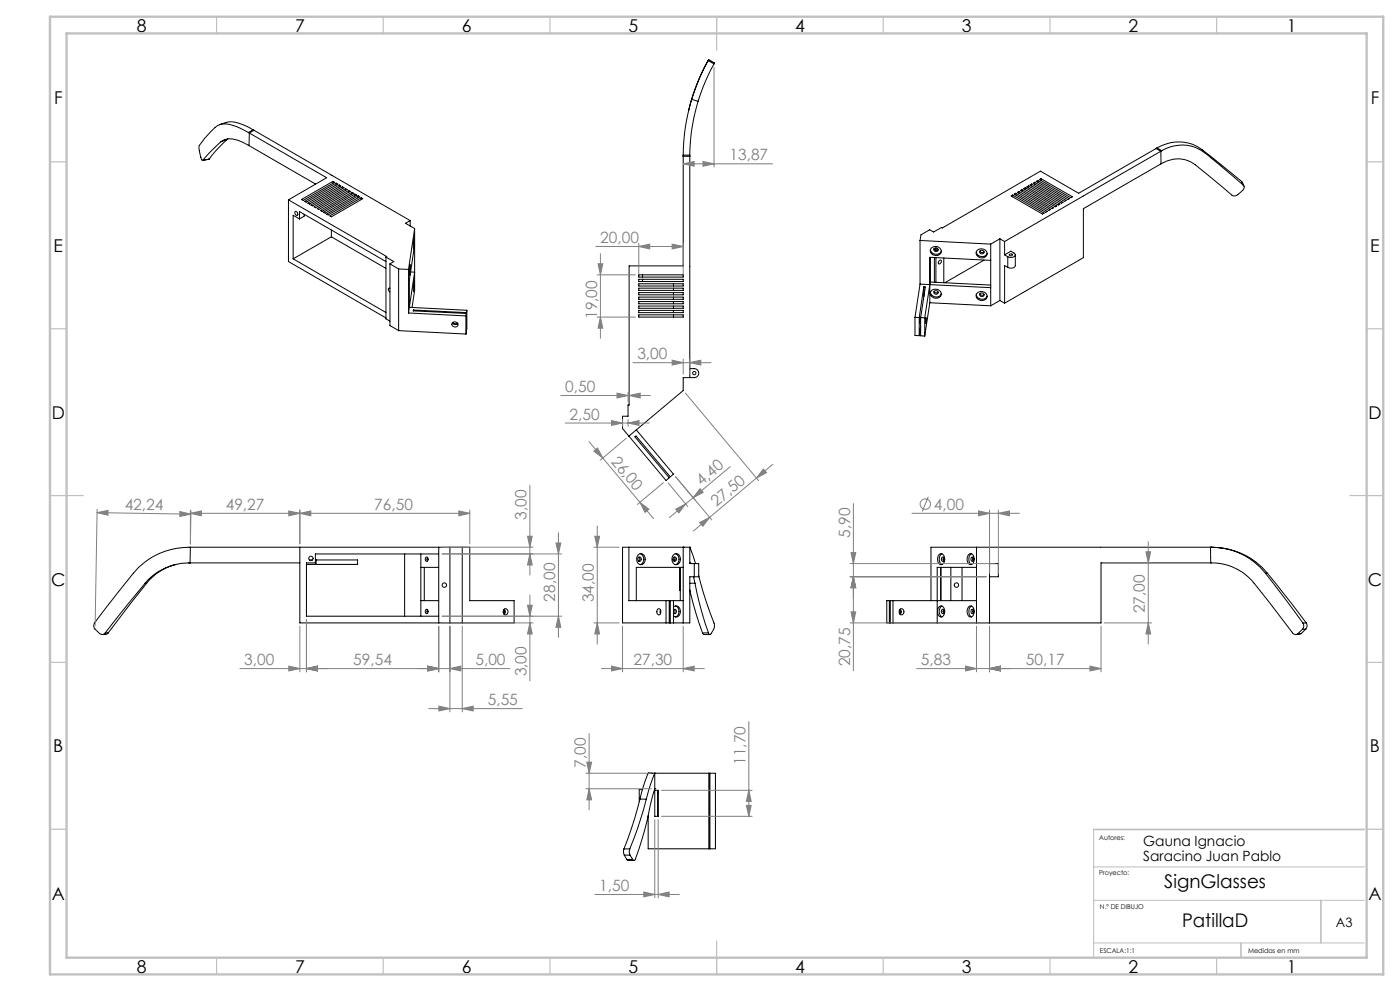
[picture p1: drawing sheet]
<svg xmlns="http://www.w3.org/2000/svg" width="420mm" height="297mm" viewBox="0 0 420 297" stroke-linecap="round" stroke-linejoin="round" font-family="sans-serif">
<g fill="none" stroke="#000" stroke-width=".3">
<path d="M212.4 18.1l-2.2 4.5-2.7 7.2M212.4 18.1l1.8 1.1M212.6 17.8l1.7 1.1-.1 .3M212.6 17.9l-1.2 2.1a56.3 56.3 0 0 0-4.8 13.3M212.6 17.9l-.2 .2M214.2 19.1l-3.2 6.7-1.6 4.6M65.9 37.4a8 8 0 0 1 7.7 .2l2.3 1.3M74.5 39.7a12.7 12.7 0 0 0-8.2-2.5l-1 .4a20.9 20.9 0 0 0-5.6 6.4l.1 .8a6.4 6.4 0 0 0 .9 3.3l.1-.1M74.5 39.7l.3 .2M74.8 39.9l23.2 13.4-11.5 6.6M74.8 39.9l-.1 3.7M75.9 38.9l.3 .1"/>
<path d="M75.9 38.9l-1.4 .8M76.2 39l46.8 27.1M76.2 39l-1.4 .9M207.5 29.8a58.3 58.3 0 0 0-2.5 16.7M207.5 29.8l1.9 .6M209.4 30.4a57.6 57.6 0 0 0-2.5 16.1M60.7 48.1h.1M62.7 47.7l-2 .4M62.7 47.7l-1.9 .3M66.3 42.5a5 5 0 0 1 5-.5l3.4 1.6M66.3 42.5l-5.5 5.5M68 41.9l-3.5 3.5-1.8 2.3"/>
<path d="M68 41.9l-1.7 .6M68.4 41.6l-.4 .3M74.7 43.6l20 11.6M86.5 59.9l29.5 17-.2 .1M86.5 59.9v18.5l29.3 16.9M90.5 59.8l9.4-5.4 .5 .2-9.5 5.5zM99.9 54.4v.5M100.8 54.9v.6M101.8 55.5v.5M102.7 56v.5M103.6 56.5v.6M104.6 57.1v.5"/>
<path d="M105.6 57.6v.6M106.5 58.2v.5M107.4 58.7v.6M108.4 59.3v.5M205 46.5v.3M205 46.8v32.9h-16.3v41.7h-.3v3.3h-1.6v3.7l1.9 2.3M205 46.5h1.9M205 46.8h1.9M206.9 46.5v.3M206.9 46.8v66.4M206.9 46.8h.1M303.4 58.7l.4-.2 9.4 5.4-.4 .3z"/>
<path d="M303.8 58.5v.5M304.3 58.2l.5-.3 9.4 5.5-.5 .2zM304.8 57.9v.6M305.2 57.6l.5-.2 9.4 5.4-.5 .3zM305.7 57.4v.5M306.2 57.1l.4-.3 9.5 5.5-.5 .2zM306.6 56.8v.6M307.1 56.5l.5-.2 9.4 5.4-.5 .3zM307.6 56.3v.5M308 56l.5-.3 9.5 5.5-.5 .3zM308.5 55.7v.6M309 55.5l.5-.3 9.4 5.4-.5 .3z"/>
<path d="M309.5 55.2v.5M310 54.9l.4-.3 9.4 5.5-.4 .3zM310.4 54.6v.6M310.9 54.4l.5-.3 9.4 5.4-.5 .3zM311.4 54.1v.5M311.8 53.8l.5-.3 9.4 5.5-.5 .3zM312.3 53.5v.6M346.8 44.5l-23.2 13.4-11.5-6.6-29.4 17-.3-.1-2.3 1.3-1.2-.6-2.6 1.5-.3 1.7M346.8 44.5l1.5 .8M347.1 44.3a12.1 12.1 0 0 1 13.6 .6M347.1 44.3l-.3 .2M347.1 44.3l1.4 .9"/>
<path d="M348.3 45.3l-46.9 27.1M348.3 45.3v3.8M348.3 49.1l-23.3 13.4v14.7l-23.6 13.7M348.3 49.1a9.3 9.3 0 0 1 10.3 .3l11.3 9.3a3.7 3.7 0 0 0 3.3-2.3l.1-.3-.3-.6M348.5 45.2l-.2 .1M348.5 45.2a11.4 11.4 0 0 1 13.2 .8M360.7 44.9l11.8 9.5M360.7 44.9l1 1.1M361.7 46l11.3 9.5M372.5 54.4l.7 1.4M372.5 54.4l.5 1.1M87.9 77.6l27.9 16.1"/>
<path d="M88.6 63.4a.68 .68 0 0 1 .7 .4 .68 .68 0 0 1-.2 .8l-.6-.7zM89.9 65.6v-2.2l25.9 15M89.9 65.6l-2-1.1v13.1M91.3 64.2v.6l-1.4 .8M91.4 60.4l9.4-5.5 .5 .3-9.4 5.4zM92.4 60.9l9.4-5.4 .4 .2-9.4 5.5zM93.3 61.5l9.4-5.5 .5 .3-9.4 5.4zM94.2 62l9.4-5.5 .5 .3-9.4 5.5zM95.2 62.5l9.4-5.4 .5 .3-9.5 5.4zM96.1 63.1l9.5-5.5 .4 .3-9.4 5.5zM97 63.6l9.5-5.4 .5 .3-9.5 5.4zM98 64.2l9.4-5.5 .5 .3-9.4 5.4z"/>
<path d="M99 64.7l9.4-5.4 .4 .2-9.4 5.5zM99.4 71l-11.5 6.6M99.4 71l16.4 9.4M99.4 68.9v2.1M115.8 77l2.3 1.4-1.1 .7M115.8 77v18.6l1.2 .6M117 79.1l2.6 1.5M117 79.1v18.5l2.6 1.5M123 79.3l-.1 3.3zM123 66.1l-1.4 .8 2.8 1.6M123 66.1v1.6M124.2 71.3l-.1 3.3z"/>
<path d="M124.4 68.5l-1.8 12.2M124.4 68.5v18.5l-.8 5.1M124.4 73.4l-1.6 10.6v8.1M276 72.1l21.2 1.1M276 72.1v13.1M279 77.1v7.4M279.2 74.8a1.74 1.74 0 0 0 1.4 1.4 1.74 1.74 0 0 0 1.8-.9M279.4 74.3a1.64 1.64 0 0 1 2.1-.3 1.64 1.64 0 0 1 .7 2 1.67 1.67 0 0 1-2.1 .5 1.67 1.67 0 0 1-.9-1.9zM280.2 74.6l.6 .4 .6-.2M280.3 74.4v.4M280.3 77.2v7.4M280.8 74.3v.7"/>
<path d="M280.8 77.2v7.4M281.6 78.3l.6-.4a.63 .63 0 0 1 .1 .8 .63 .63 0 0 1-.8 .3zM283.1 77.3v7.4M292.9 75.5a1.77 1.77 0 0 0 1.4 1.4 1.77 1.77 0 0 0 1.9-.9M293.2 75a1.71 1.71 0 0 1 1.9-.3 1.71 1.71 0 0 1 1 1.7 1.67 1.67 0 0 1-2.1 .8 1.67 1.67 0 0 1-1.1-1.9zM294 75.2l.6 .5 .6-.2M295.2 78l-11.7 6.7M297.2 73.2v18.4M297.2 78l-18.3-.9v13.6M300 71.6l1.4 .8M300 71.6l-2.8 1.6M300 71.6v18.5"/>
<path d="M301.4 76.4l1.8-1.1 1 .5a.57 .57 0 0 1 .4 .6 .57 .57 0 0 1-.4 .5l-.7 .2-1.2-.2M301.4 72.4v4M301.4 76.4l.9 .5M302.3 76.9v3.2M302.9 76.2l.8 .1a.41 .41 0 0 1-.5 .4 .41 .41 0 0 1-.3-.5zM304.6 76.4v3.2a1.54 1.54 0 0 1-2.3 .5M117 86.4h-.4l-.1 .3 .5 .8M119.6 80.6v18.5M119.6 80.6l3 .1M119.6 99.1l20.2 1M122.6 80.7v13.1M122.6 93.8l17.2 .9"/>
<path d="M122.8 92.1l-.2 1.7M122.8 92.1l17.3 .9M123 92.1h.1M123.2 81.5l1.2 .1-1.6 10.5M124 92.9l15.9 .8M124 92.9v.3l15.9 .7M124 92.9v.3M124.2 84.1l-.1 3.4zM135.7 96.8l.6 .5 1.1-.3M135.8 96.7a.87 .87 0 0 1 1.2-.1 .87 .87 0 0 1 .1 1.3 .88 .88 0 0 1-1.2-.1 .88 .88 0 0 1-.1-1.1zM135.9 96.6l.7 .4 .7-.1M139.8 94.7v5.4"/>
<path d="M139.9 93.9l-.1 .8M139.9 99.2h.1M139.9 93.9l-.1 6.2M139.9 93.7v5.5M140.1 93l-.2 .7M140.1 93l-.2 6.2M191.6 82.4h13.4v.6h-13.4zM191.6 83.7h13.4v.7h-13.4zM191.6 85.1h13.4v.6h-13.4zM191.6 86.4h13.4v.6h-13.4zM191.6 87.7h13.4v.7h-13.4zM191.6 89h13.4v.7h-13.4z"/>
<path d="M191.6 90.4h13.4v.6h-13.4zM191.6 91.7h13.4v.7h-13.4zM191.6 93h13.4v.7h-13.4zM191.6 94.4h13.4v.6h-13.4zM192.8 82.4v.6M192.8 83.7v.7M202 85.1v.6M202 86.4v.6M202 87.7v.7M202 89v.7M202 90.4v.6M202 91.7v.7"/>
<path d="M202 93v.7M202 94.4v.6M274.5 95.1l1.3 .1M274.5 95.1v5.4l1.3 .1M275.8 95.2v5.4M276 85.2l2.9 .1M276 85.2l-1.5 9.9M276.1 95l-.1 1.9zM276.2 95.2h1.2M276.2 95.2v5.4l1.2 .1M276.2 97.8l-.4 2.8M277.1 86h.5l-1.4 9.2"/>
<path d="M277.1 86l-1.3 9.2M277.1 86v2.8M277.4 95.2v5.5M277.8 95.1l-.1 1.9zM278.9 85.3l18.3 .9M278.9 85.3l-1.5 9.9M278.9 90.7l-1.5 10M278.9 90.7l18.3 .9M279 84.5l-.1 .8M279 84.5l18.2 .9M279.2 87.6a1.74 1.74 0 0 0 1.4 1.4 1.74 1.74 0 0 0 1.8-.9M279.4 87.1a1.63 1.63 0 0 1 2.1-.3 1.63 1.63 0 0 1 .7 2 1.66 1.66 0 0 1-2.1 .5 1.66 1.66 0 0 1-.9-1.9z"/>
<path d="M280.2 87.3l.6 .5 .6-.2M292.9 88.3a1.76 1.76 0 0 0 1.4 1.4 1.76 1.76 0 0 0 1.9-.9M293.2 87.8a1.71 1.71 0 0 1 1.9-.3 1.71 1.71 0 0 1 1 1.7 1.68 1.68 0 0 1-2.1 .8 1.68 1.68 0 0 1-1.1-1.9zM294 88l.6 .5 .6-.3M294.1 87.9a.61 .61 0 0 1 .9 0 .61 .61 0 0 1-.2 1l-.5-.1-.4-.3zM300 90.1l-2.8 1.5M300 90.1l1.4 .8M302.3 80.1l-.9-.5v11.3M206.9 110.5a2.38 2.38 0 0 1 2.3 .4 1.34 1.34 0 0 1 .3 1.4 1.34 1.34 0 0 1-1.2 .9h-3.3v3.8l-16.3 13.7M190.9 128.8l11.1 13.3-.9 .8-10.3-12.2-.3 .2 10.3 12.3-1 .8-11.1-13.3M43.5 174.8l-11.9 14.9M43.5 174.8h.5"/>
<path d="M44 174.8l-11.5 14.9M52.9 169.2a16.2 16.2 0 0 0-8.9 5.6M56.7 168.7h.3M56.7 168.7h.1M56.7 168.7a17 17 0 0 0-13.2 6.1M57 168.7h33M57.1 164a21.9 21.9 0 0 0-17.1 7.8l-11.6 14.9M57.1 164h32.9M57.1 164l-.1 4.7M90 164h50.9v16h13.3v6.7h-64.2zM92.8 167.8h1M94.6 167.8h12.7v1.4h-15.4"/>
<path d="M94.8 167.8v1.4M121.4 166v18.7M126.3 170h5.3M126.3 166v18.7M127.3 170v10M127.7 167.1l.1-.1a.62 .62 0 0 1 .6 .6 .62 .62 0 0 1-.6 .6l-.2-.6zM128.3 167l-.2 .6 .2 .5M131.6 164v22.7M131.6 166h-37v2.7h-2.7v16h39.7M135 164v22.7M138.7 164v22.7M188.7 164v16h16.3"/>
<path d="M191.3 166.5a1.28 1.28 0 0 1 1.6-.4 1.28 1.28 0 0 1 .7 1.5 1.32 1.32 0 0 1-1.3 1.6 1.32 1.32 0 0 1-1.3-1.6zM191.5 167.1a.57 .57 0 0 1 .9 .5 .57 .57 0 0 1-.9 .5zM191.6 167l.3 .6-.3 .6M192.1 165.9a1.78 1.78 0 0 1 1 1.7 1.78 1.78 0 0 1-1 1.6M201.9 166.5a1.26 1.26 0 0 1 1.6-.4 1.26 1.26 0 0 1 .6 1.5 1.31 1.31 0 0 1-1.3 1.6 1.31 1.31 0 0 1-1.2-1.6zM201.9 167.8h.6M202 167.8v.2M202.2 167a.59 .59 0 0 1 .8 .6 .59 .59 0 0 1-.9 .5l-.1-.8zM202.2 167l.3 .6-.3 .6M202.6 165.9a1.8 1.8 0 0 1 1.1 1.7 1.8 1.8 0 0 1-1.1 1.6M203.9 170l.2 6.9M204.1 170v10"/>
<path d="M205 164h.1M205 164v22.7M205 170h-14.1v10M206.9 164h.1M206.9 164l1.8 4.9M206.9 168.7l.1 .2M206.9 168.7h.1M206.9 176.7l1.8 7 2 6M206.9 164h-20.1v22.7h20.1v-13.8h1.4M206.9 164v4.9h1.4M206.9 174.8h1.6M208.1 172.9l.4 1.9"/>
<path d="M208.3 168.9h1.3v4h-1.3M208.3 168.9v4M208.5 174.8l1.3 6 2.7 8.9M209.6 172.5l1.4 5.2 3.2 9a3.5 3.5 0 0 1-1.2 3.5l-.5-.5M281.7 166.2a1 1 0 0 1 1.2-.1 1 1 0 0 1 .5 1.1 1.42 1.42 0 0 1-1.5 2 2.19 2.19 0 0 1-.2-3zM282.2 170v10M282.3 170v10M282.6 166a1.99 1.99 0 0 0 0 3.2M282.7 167a.62 .62 0 0 1 .6 .6 .62 .62 0 0 1-.6 .6l-.3-.6zM283.1 167l-.2 .6 .2 .5M285.3 170v10M288.6 170v10"/>
<path d="M290.6 166.2a1 1 0 0 1 1.2-.1 1 1 0 0 1 .4 1.1 1.41 1.41 0 0 1-1.4 2 2.14 2.14 0 0 1-.2-3zM291.5 166a1.99 1.99 0 0 0 0 3.2M291.5 167a.62 .62 0 0 1 .6 .6 .62 .62 0 0 1-.6 .6l-.2-.6zM292 167l-.2 .6 .2 .5M292.9 170h-11.7v16.7M292.9 164v22.7M296.9 168.9h2.6v4h-2.6M296.9 164v22.7M363.1 164h.4M363.1 164h-83.8v16M363.1 164l.1 4.7M363.2 168.7a16.2 16.2 0 0 1 13 6.1l11.6 14.9a1.07 1.07 0 0 0 1.6 .2"/>
<path d="M363.2 168.7h-32.9v18h-64.3v-6.7h26.9M363.5 164a20.5 20.5 0 0 1 16.1 7.8M363.5 164h.1M363.5 164a21.6 21.6 0 0 1 16.7 7.8M379.6 171.8l11.3 14.9M379.6 171.8h.6M380.2 171.8l11.7 14.9M28.4 186.7a1.74 1.74 0 0 0 .8 2.5l.3 .3a1.26 1.26 0 0 0 2.1 .2M31.6 189.7h.9M32.5 189.7l-.6 .4h-1.3M126.3 180h5.3M127.8 182.6a.62 .62 0 0 1 .6 .6 .62 .62 0 0 1-.6 .7l-.2-.6z"/>
<path d="M128.3 182.7l-.2 .6 .2 .5M151.1 182.7l.2 .7-.2 .6M151.2 182.6a.83 .83 0 0 1 1.2 .8 .83 .83 0 0 1-1.2 .7l-.2-.7zM151.3 182.6a1.15 1.15 0 0 1 0 1.5M197.3 182.6a.84 .84 0 0 1 1 .4 .84 .84 0 0 1-.3 1.1 .84 .84 0 0 1-1-.4 .84 .84 0 0 1 .3-1.1zM198.1 182.8v1.1M199.8 180v6.7M200.8 180v6.7M201.1 180v6.7M202 182a1.27 1.27 0 0 1 1.6-.2 1.27 1.27 0 0 1 .5 1.5 1.26 1.26 0 0 1-.5 1.4 1.26 1.26 0 0 1-1.6-.2M202 182.8h.1a.57 .57 0 0 1 .9 .5 .57 .57 0 0 1-1 .4M202 180v6.7"/>
<path d="M202.2 182.7l.3 .6-.3 .6M202.6 181.6a1.8 1.8 0 0 1 1.1 1.6 1.8 1.8 0 0 1-1.1 1.7M210.7 189.7l.5 .4 1.8 .1M210.7 189.7h1.8M266.8 180v6.7M267.1 180v6.7M267.9 180v6.7M269.9 182.7l.2 .7-.2 .6M270 182.6a.83 .83 0 0 1 1.2 .8 .83 .83 0 0 1-1.2 .7l-.3-.7zM270.1 182.6a1.15 1.15 0 0 1 0 1.5M281.7 181.9a1 1 0 0 1 1.2-.1 1 1 0 0 1 .5 1 1.42 1.42 0 0 1-1.5 2 2.19 2.19 0 0 1-.2-2.9zM282.6 181.6a2.03 2.03 0 0 0 0 3.3"/>
<path d="M282.7 182.6a.62 .62 0 0 1 .6 .6 .62 .62 0 0 1-.6 .7l-.3-.6zM283.1 182.7l-.2 .6 .2 .5M290.6 181.9a1 1 0 0 1 1.2-.1 1 1 0 0 1 .4 1 1.41 1.41 0 0 1-1.4 2 2.14 2.14 0 0 1-.2-2.9zM291.5 181.6a2.03 2.03 0 0 0 0 3.3M291.5 182.6a.62 .62 0 0 1 .6 .6 .62 .62 0 0 1-.6 .7l-.2-.6zM292 182.7l-.2 .6 .2 .5M389.4 189.9h.9M390.3 189.9l-1.6 .3M390.7 188.6l-1.3 1.3M390.9 186.7a1.55 1.55 0 0 1-.2 1.9M391.7 188.6l-1.4 1.3M391.7 188.6h-1"/>
<path d="M391.9 186.7h-1M391.9 186.7a1.42 1.42 0 0 1-.2 1.9M192 239.5l-1.6 5.9-3.2 9M192 239.5h1.9M192.7 236.6h-.9v3.6M193.9 239.5l-2.7 9-2.3 5.9M194.5 231.7l-1.6 4.4-.9 3.4M194.5 231.7h.1M194.5 231.7h20.1v22.7h-20.1v-10M195.4 231.7h.1M196.4 236.4h.1M196.4 236.4l-.9 3.3a98.2 98.2 0 0 1-5.1 18.1l-.6-.2"/>
<path d="M196.4 231.7l-1.3 3.5-1.2 4.3M196.4 231.7h.1M196.4 231.7v4.7M196.4 236.9h1v7.7h-1zM197.3 236.9v7.7M197.3 237.7h.1M212.7 231.7v22.7M213 231.7v22.7M187.2 254.4l-.2 .8 .3 1.1M187.2 254.4h1.7M187.3 256.3l.7 1.3M187.3 256.3h1.7"/>
<path d="M188 257.6l.4 .3h1.8M188 257.6h1.8M188.9 254.4l-.1 .8 .2 1.1M189 256.3l.8 1.3"/>
<circle cx="280.8" cy="74.8" r=".63"/>
<circle cx="294.6" cy="75.5" r=".62"/>
<circle cx="280.8" cy="87.6" r=".62"/>
<circle cx="208.3" cy="111.8" r=".5"/>
<circle cx="93.3" cy="167.4" r=".66"/>
<circle cx="133.3" cy="175.3" r=".68"/>
<circle cx="286.9" cy="175.3" r=".67"/>
</g>
<g fill="none" stroke="#808080" stroke-width=".3">
<path d="M214.2 20.1v30M205 49.1l3.2-.7v1.4zM205 49.1h26.7M210.9 48.4l3.3 .7-3.3 .7zM178.8 73.9h26.2M179.4 79.1h1.4l-.7 3.3zM180.1 76v25.4M191.6 73.9l3.3-.7v1.4zM191.6 72.9v9.2M201.6 73.2l3.4 .7-3.4 .7zM205 72.9v9.2M179.1 95h11.5"/>
<path d="M179.1 82.4h11.5M180.1 95l.7 3.4h-1.4zM168.3 118.5h26.8M185.1 117.8l3.3 .7-3.3 .8zM188.4 117.5v2.9M188.7 118.5l3.4-.7v1.5zM188.7 117.5v2.9M189.9 108.7h23.4M201.6 107.9l3.4 .8-3.4 .7zM205 107.7v4.4M205.6 117.8l22 26.2M206.9 108.7l3.4-.8v1.5z"/>
<path d="M206.9 107.7v4.4M169.6 126.8h25.2M176.7 132.4l15.3 18.2M178.2 135.2l1-.9 1.6 3zM183.4 126l3.4 .8-3.4 .7zM186.8 125.7v2.1M187.9 131.3l-7.8 6.6M188.4 126.8l3.3-.8v1.5zM188.4 125.7v2.1M219.1 139.8l-11.1 9.4M231.8 139.2l-23.8 19.9M29.1 153.6l28.2 .5"/>
<path d="M29.1 153.6l3.3-.6v1.4zM29.1 152.6l-.6 35M54 153.3l3.3 .8-3.4 .7zM57.1 153.8l3.3-.7v1.5zM57.1 152.9v10.1l.2-9.9M86.6 153.1l3.4 .7-3.4 .8zM90 153.8l3.2-.7v1.5zM90 152.9v10.1M137.7 153.1l3.2 .7-3.2 .8zM140.9 153.8h-83.8M140.9 152.9v10.1M159 145.4v27"/>
<path d="M167.5 159.7v31.3M179.2 157.7v35.3M192 150.6l2.7 2-1.2 1zM192 150.6l4.1 4.8M199 144.6l-7.8 6.6M200.4 144.7l5.9 7.1M202.7 142.9l10.8 12.9M202.7 152.6l3-1.6-2 2.7zM205.7 151l-4.9 4.1M208 149.2l-2.3 1.8M209.9 156.6l3-1.6-2 2.7zM210 146.5l1 1.1-3 1.6z"/>
<path d="M229 140.6l.9 1.1-3 1.6zM256 150.9v50.1M273.6 153.8h32.3M278.5 148.9l-1.8 4.4M293.5 153.1l3.4 .7-3.4 .8zM296.9 152.9v19M299.5 153.8l3.3-.7v1.5zM299.5 152.9v19M132.6 164h27.3M158.3 160.7h1.4l-.7 3.3zM159 178.3v25.7M159 166l.7 3.3h-1.4z"/>
<path d="M166.8 162.7h1.4l-.7 3.3zM168.5 166h-35.9M178.2 164h7.5M178.4 160.7h1.5l-.7 3.3zM255 168.9h43.5M255 172.9h40.8M255.3 165.6h1.4l-.7 3.3zM256 172.9l.7 3.2h-1.4zM331.3 168.7h14.2M343.8 165.4h1.4l-.7 3.3zM344.5 162.3v30.7M86.6 199.6l3.4 .8-3.4 .7z"/>
<path d="M90 187.7v13.7M91.9 185.7v15.7M128.3 199.6l3.3 .8-3.3 .7zM131.6 187.7v13.7M132.6 184.7h35.9M132.6 186.7h27.3M135 187.7v25.7M138.7 187.7v25.7M158.3 181.4h1.4l-.7 3.3zM159 186.7l.7 3.3h-1.4zM167.5 184.7l.7 3.3h-1.4zM178.2 186.7h7.5"/>
<path d="M179.2 186.7l.7 3.3h-1.5zM183.4 199.6l3.4 .8-3.4 .7zM186.8 187.7v13.7M205 187.7v13.7M255 186.7h40.8M255.3 183.4h1.4l-.7 3.3zM289.7 199.6l3.2 .8-3.2 .7zM292.9 187.7v13.7M296.9 187.7v13.7M327 199.6l3.3 .8-3.3 .7zM330.3 187.7v13.7M331.3 186.7h14.2"/>
<path d="M344.5 186.7l.7 3.3h-1.4zM72 200.4h81M91.9 200.4l3.3-.8v1.5zM128.6 212.4h28.1M131.7 211.6l3.3 .8-3.3 .7zM135 200.4l3.3-.8v1.5zM138.7 212.4l3.3-.8v1.5zM176.7 219.8v22.9M180.4 200.4h30.9M205 200.4l3.2-.8v1.5zM224.6 216.3v28.3M275 200.4h55.3"/>
<path d="M296.9 200.4l3.2-.8v1.5zM175.8 236.4h19.6M175.8 231.7h19.6M176 228.4h1.5l-.8 3.3zM176.7 236.4l.8 3.3h-1.5zM198.4 236.9h27.2M224.6 236.9l.8 3.3h-1.5zM196.4 245.7v23.4M197.4 245.7v23.4M198.4 244.6h27.2M223.9 241.4h1.5l-.8 3.2zM178.5 268.1h25.3"/>
<path d="M193.1 267.3l3.3 .8-3.3 .7zM197.4 268.1l3.3-.8v1.5z"/>
<circle cx="277.6" cy="151.1" r="1.55"/>
</g>
<path d="M328.1 259.8h81.2M328.1 248.6v38.2M328.1 269.8h81.2M328.1 282.6h81.2" fill="none" stroke="#c0c0c0" stroke-width=".3"/>
<g fill="none" stroke="#c0c0c0" stroke-width=".35">
<path d="M65 5v5M115 5v5M165 5v5M215 5v10M265 5v5M315 5v5M365 5v5M15 48.5h5M410 48.5h5M15 98.5h5M410 98.5h5M15 148.5h10"/>
<path d="M405 148.5h10M15 198.5h5M410 198.5h5M15 248.5h5M410 248.5h5M65 287v5M115 287v5M165 287v5M215 282v10M265 287v5M315 287v5M365 287v5"/>
</g>
<path d="M328.1 248.6h81.2M396.3 269.8v12.8M372.3 282.6v4.2" fill="none" stroke="#c0c0c0" stroke-width=".5"/>
<path d="M15 5h400v287h-400zM20 10h390v277h-390z" fill="none" stroke="#c0c0c0" stroke-width=".7"/>
<g fill="#808080">
<path d="M192 150.6l2.7 2-1.2 1zM178.2 135.2l1-.9 1.6 3z"/>
<path d="M54 153.3l3.3 .8-3.4 .7zM29.1 153.6l3.3-.6v1.4z"/>
<path d="M210.9 48.4l3.3 .7-3.3 .7zM205 49.1l3.2-.7v1.4z"/>
<path d="M86.6 153.1l3.4 .7-3.4 .8zM57.1 153.8l3.3-.7v1.5z"/>
<path d="M299.5 153.8l3.3-.7v1.5zM293.5 153.1l3.4 .7-3.4 .8zM327 199.6l3.3 .8-3.3 .7zM296.9 200.4l3.2-.8v1.5zM296.9 200.4l3.2-.8v1.5zM289.7 199.6l3.2 .8-3.2 .7zM137.7 153.1l3.2 .7-3.2 .8zM90 153.8l3.2-.7v1.5zM138.7 212.4l3.3-.8v1.5zM131.7 211.6l3.3 .8-3.3 .7zM135 200.4l3.3-.8v1.5zM128.3 199.6l3.3 .8-3.3 .7zM128.3 199.6l3.3 .8-3.3 .7zM91.9 200.4l3.3-.8v1.5zM91.9 200.4l3.3-.8v1.5zM86.6 199.6l3.4 .8-3.4 .7z"/>
<path d="M183.4 199.6l3.4 .8-3.4 .7zM205 200.4l3.2-.8v1.5z"/>
<path d="M193.1 267.3l3.3 .8-3.3 .7zM197.4 268.1l3.3-.8v1.5z"/>
<path d="M201.6 107.9l3.4 .8-3.4 .7zM206.9 108.7l3.4-.8v1.5z"/>
<path d="M188.4 126.8l3.3-.8v1.5zM183.4 126l3.4 .8-3.4 .7zM188.7 118.5l3.4-.7v1.5zM185.1 117.8l3.3 .7-3.3 .8zM201.6 73.2l3.4 .7-3.4 .7zM191.6 73.9l3.3-.7v1.4z"/>
<path d="M229 140.6l.9 1.1-3 1.6zM209.9 156.6l3-1.6-2 2.7z"/>
<path d="M210 146.5l1 1.1-3 1.6zM202.7 152.6l3-1.6-2 2.7z"/>
<path d="M159 166l.7 3.3h-1.4zM158.3 160.7h1.4l-.7 3.3z"/>
<path d="M167.5 184.7l.7 3.3h-1.4zM166.8 162.7h1.4l-.7 3.3z"/>
<path d="M178.4 160.7h1.5l-.7 3.3zM179.2 186.7l.7 3.3h-1.5zM255.3 165.6h1.4l-.7 3.3zM256 172.9l.7 3.2h-1.4zM256 172.9l.7 3.2h-1.4zM255.3 183.4h1.4l-.7 3.3zM343.8 165.4h1.4l-.7 3.3zM344.5 186.7l.7 3.3h-1.4zM158.3 181.4h1.4l-.7 3.3zM159 186.7l.7 3.3h-1.4zM180.1 95l.7 3.4h-1.4zM179.4 79.1h1.4l-.7 3.3zM224.6 236.9l.8 3.3h-1.5zM223.9 241.4h1.5l-.8 3.2z"/>
<path d="M176.7 236.4l.8 3.3h-1.5zM176 228.4h1.5l-.8 3.3z"/>
</g>
<g font-size="5.6">
<text x="349.3" y="266.2">SignGlasses</text>
<text x="354.6" y="277.8">PatillaD</text>
</g>
<g font-size="5.3">
<text x="41" y="9.5">8</text>
<text x="88.5" y="9.5">7</text>
<text x="138.5" y="9.5">6</text>
<text x="188.5" y="9.5">5</text>
<text x="238.5" y="9.5">4</text>
<text x="288.5" y="9.5">3</text>
<text x="338.5" y="9.5">2</text>
<text x="386" y="9.5">1</text>
<text x="16.2" y="31.3">F</text>
<text x="411.2" y="31.3">F</text>
<text x="16.1" y="75.5">E</text>
<text x="411.1" y="75.5">E</text>
<text x="15.5" y="125.5">D</text>
<text x="410.5" y="125.5">D</text>
<text x="15.4" y="175.5">C</text>
<text x="410.4" y="175.5">C</text>
<text x="16" y="225.5">B</text>
<text x="411" y="225.5">B</text>
<text x="15.5" y="269.8">A</text>
<text x="410.5" y="269.8">A</text>
<text x="41" y="291.5">8</text>
<text x="88.5" y="291.5">7</text>
<text x="138.5" y="291.5">6</text>
<text x="188.5" y="291.5">5</text>
<text x="238.5" y="291.5">4</text>
<text x="288.5" y="291.5">3</text>
<text x="338.5" y="291.5">2</text>
<text x="386" y="291.5">1</text>
</g>
<g font-size="4.7" fill="#808080">
<text x="218.8" y="48.1">13,87</text>
<text x="180.1" y="72.9">20,00</text>
<text x="179.1" y="95.6" transform="rotate(-90 179.1 95.6)">19,00</text>
<text x="191.2" y="107.6">3,00</text>
<text x="169.6" y="117.5">0,50</text>
<text x="170.9" y="125.7">2,50</text>
<text x="183.2" y="138.4" transform="rotate(50 183.2 138.4)">26,00</text>
<text x="210.5" y="145.7" transform="rotate(-40 210.5 145.7)">4,40</text>
<text x="37.4" y="152.7" transform="rotate(1 37.4 152.7)">42,24</text>
<text x="67.7" y="152.8">49,27</text>
<text x="112.3" y="152.8">76,50</text>
<text x="158" y="155.7" transform="rotate(-90 158 155.7)">3,00</text>
<text x="215" y="152" transform="rotate(-40 215 152)">27,50</text>
<text x="280.2" y="152.8">4,00</text>
<text x="255" y="161.3" transform="rotate(-90 255 161.3)">5,90</text>
<text x="166.5" y="180.3" transform="rotate(-90 166.5 180.3)">28,00</text>
<text x="178.2" y="180.5" transform="rotate(-90 178.2 180.5)">34,00</text>
<text x="343.5" y="183.8" transform="rotate(-90 343.5 183.8)">27,00</text>
<text x="73.3" y="199.3">3,00</text>
<text x="106" y="199.3">59,54</text>
<text x="142.6" y="199.3">5,00</text>
<text x="158" y="202.7" transform="rotate(-90 158 202.7)">3,00</text>
<text x="190" y="199.3">27,30</text>
<text x="255" y="199.7" transform="rotate(-90 255 199.7)">20,75</text>
<text x="276.3" y="199.3">5,83</text>
<text x="307.8" y="199.3">50,17</text>
<text x="146.3" y="211.3">5,55</text>
<text x="175.8" y="230.2" transform="rotate(-90 175.8 230.2)">7,00</text>
<text x="223.6" y="229.2" transform="rotate(-90 223.6 229.2)">11,70</text>
<text x="179.8" y="267">1,50</text>
</g>
<g font-size="4.2">
<text x="343" y="253.7">Gauna Ignacio</text>
<text x="343" y="257.9">Saracino Juan Pablo</text>
</g>
<text font-size="3.9" x="400.8" y="277.8">A3</text>
<g font-size="2">
<text x="329.8" y="251.8">Autores:</text>
<text x="329.7" y="262.3">Proyecto:</text>
<text x="330" y="272.4">N.º DE DIBUJO</text>
<text x="330" y="285.5">ESCALA:1:1</text>
<text x="374.4" y="285.5">Medidas en mm</text>
</g>
</svg>
